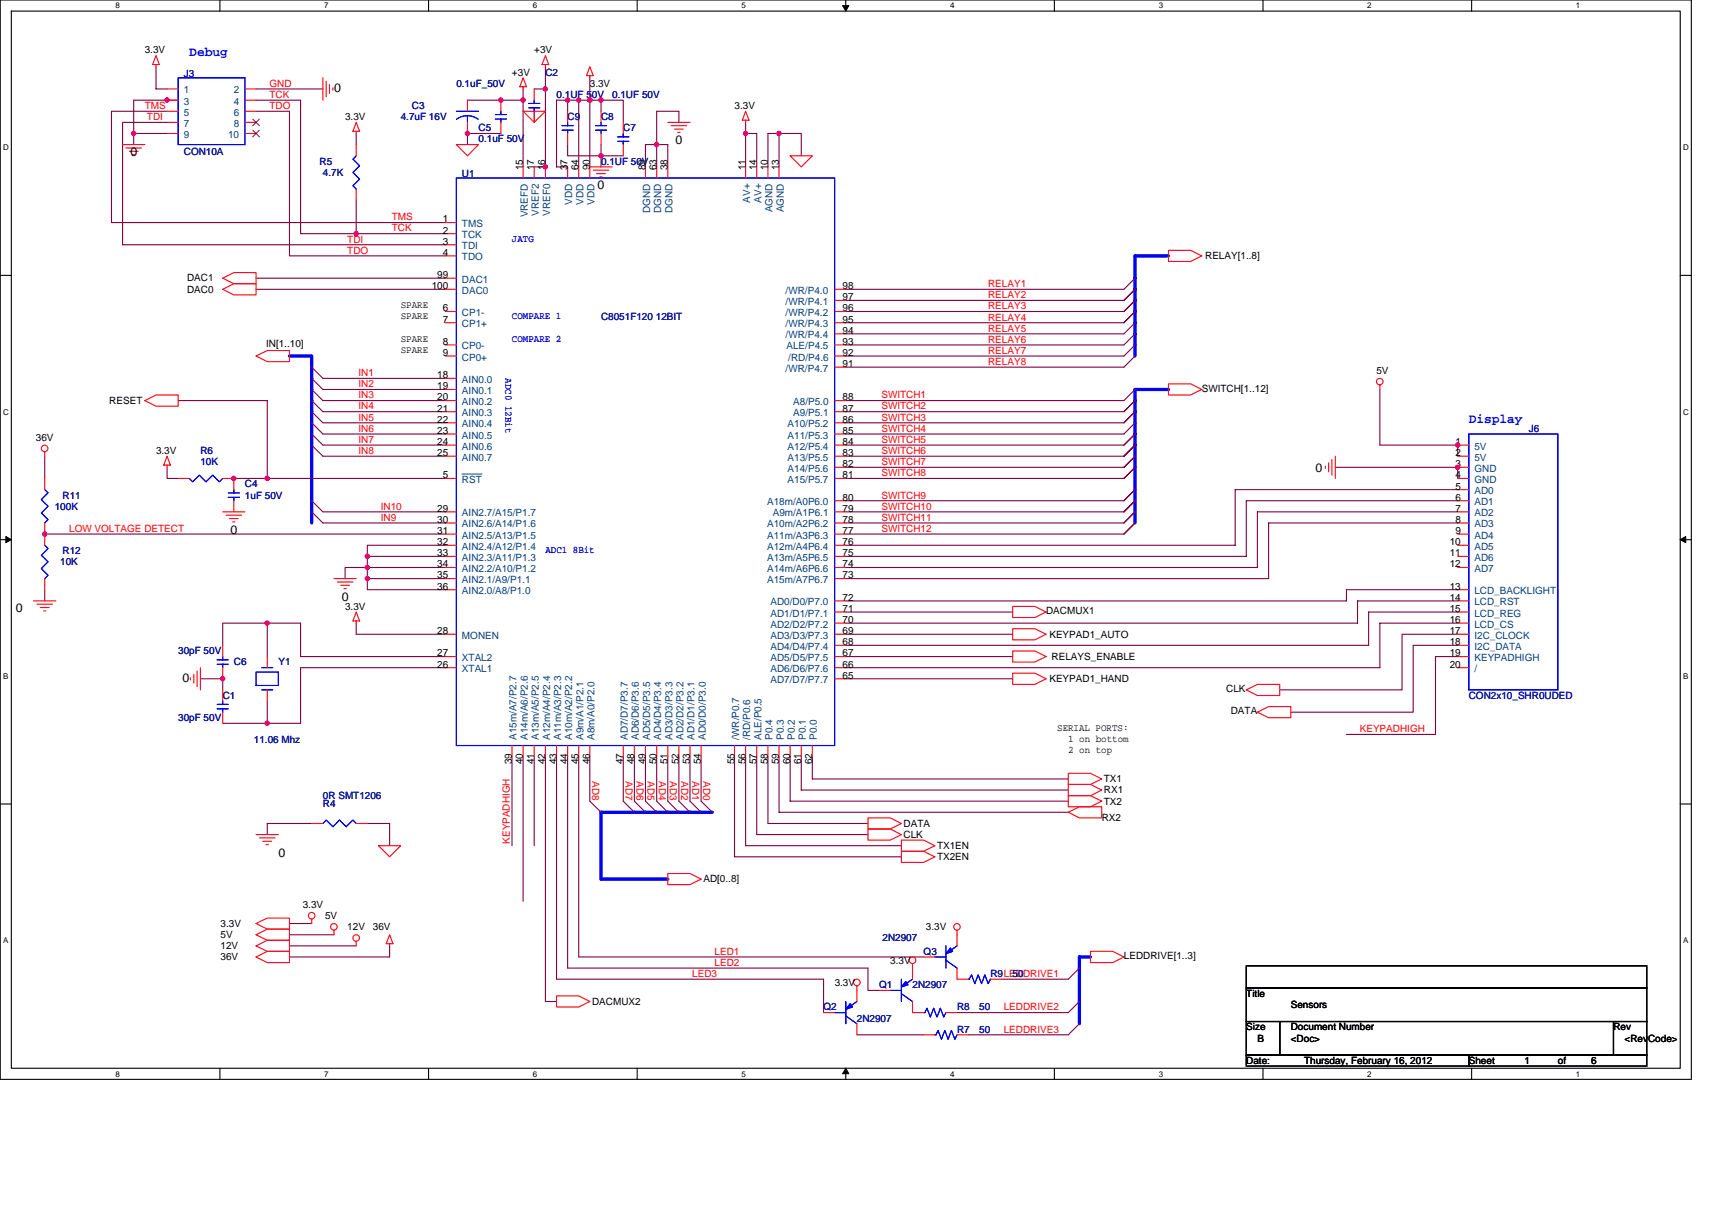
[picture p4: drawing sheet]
<svg xmlns="http://www.w3.org/2000/svg" width="297mm" height="210mm" viewBox="0 0 297 210" stroke-linecap="round" stroke-linejoin="round" font-family="sans-serif">
<path d="M0 0h293.5v187.2h-293.5zM2 1.9h289.5v183.4h-289.5z" fill="none" stroke="#000" stroke-width=".19"/>
<g fill="#fff">
<path d="M20.1 .2h.7v1.6h-.7z"/>
<path d="M20.1 185.5h.7v1.6h-.7z"/>
</g>
<path d="M38.2 0v1.9M38.2 185.3v1.9" fill="none" stroke="#000" stroke-width=".19"/>
<g fill="#fff">
<path d="M56.3 .2h.7v1.6h-.7z"/>
<path d="M56.3 185.5h.7v1.6h-.7z"/>
</g>
<path d="M74.4 0v1.9M74.4 185.3v1.9" fill="none" stroke="#000" stroke-width=".19"/>
<g fill="#fff">
<path d="M92.5 .2h.7v1.6h-.7z"/>
<path d="M92.5 185.5h.7v1.6h-.7z"/>
</g>
<path d="M110.6 0v1.9M110.6 185.3v1.9" fill="none" stroke="#000" stroke-width=".19"/>
<g fill="#fff">
<path d="M128.6 .2h.8v1.6h-.8z"/>
<path d="M128.6 185.5h.8v1.6h-.8z"/>
</g>
<path d="M146.7 0v1.9M146.7 185.3v1.9" fill="none" stroke="#000" stroke-width=".19"/>
<path d="M146.2 1h1.1l-.6 .9zM146.7 185.3l.6 1h-1.1z" fill="#000" stroke="#000" stroke-width=".17"/>
<g fill="#fff">
<path d="M164.8 .2h.8v1.6h-.8z"/>
<path d="M164.8 185.5h.8v1.6h-.8z"/>
</g>
<path d="M182.9 0v1.9M182.9 185.3v1.9" fill="none" stroke="#000" stroke-width=".19"/>
<g fill="#fff">
<path d="M201 .2h.8v1.6h-.8z"/>
<path d="M201 185.5h.8v1.6h-.8z"/>
</g>
<path d="M219.1 0v1.9M219.1 185.3v1.9" fill="none" stroke="#000" stroke-width=".19"/>
<g fill="#fff">
<path d="M237.2 .2h.8v1.6h-.8z"/>
<path d="M237.2 185.5h.8v1.6h-.8z"/>
</g>
<path d="M255.3 0v1.9M255.3 185.3v1.9" fill="none" stroke="#000" stroke-width=".19"/>
<g fill="#fff">
<path d="M273.4 .2h.8v1.6h-.8z"/>
<path d="M273.4 185.5h.8v1.6h-.8z"/>
<path d="M.5 24.8h1v1.6h-1z"/>
<path d="M292 24.8h1v1.6h-1z"/>
<path d="M.5 70.7h1v1.5h-1z"/>
<path d="M292 70.7h1v1.5h-1z"/>
</g>
<path d="M0 47.8h2M291.5 47.8h2" fill="none" stroke="#000" stroke-width=".19"/>
<g fill="#fff">
<path d="M.5 116.5h.9v1.6h-.9z"/>
<path d="M292 116.5h.9v1.6h-.9z"/>
</g>
<path d="M0 93.6h2M291.5 93.6h2" fill="none" stroke="#000" stroke-width=".19"/>
<path d="M1 93.1l1 .5-1 .5zM291.5 93.6l1-.5v1z" fill="#000" stroke="#000" stroke-width=".17"/>
<g fill="#fff">
<path d="M.5 162.4h.9v1.5h-.9z"/>
<path d="M292 162.4h.9v1.5h-.9z"/>
</g>
<path d="M0 139.5h2M291.5 139.5h2M216.2 177.2h5.8v5.8h-5.8zM216.2 167.6h69.5v3.8h-69.5zM216.2 171.4h69.5v5.8h-69.5zM222 177.2h57.9v5.8h-57.9zM279.9 177.2h5.8v5.8h-5.8zM216.2 183h38.6v1.9h-38.6zM254.8 183h30.9v1.9h-30.9z" fill="none" stroke="#000" stroke-width=".19"/>
<g fill="none" stroke="#800040" stroke-width=".19">
<path d="M27.1 11.6v3.8h1.9M29 19.3h-9.7v19.3h58M30.9 17.4h-7.7v7.7M44.4 19.3h5.8v25.1h27.1M44.4 17.4h7.8v23.1h9.6M44.4 15.4h11.6M81.1 17.4h9.7M90.8 15.4v13.6M92.7 15.4h1.9M92.7 19.3v1.9M94.6 11.6v17.4h-1.9M98.5 17.4h1.9v11.6"/>
<path d="M98.5 17.4h-1.9v11.6h1.9M98.5 17.4v1.9M100.4 17.4h3.9M102.3 13.5v15.5M104.3 17.4h3.8v3.8M104.3 17.4v1.9M23.2 23.2h5.8M29 21.2h-7.7v21.3h56M61.8 34.7v5.8h15.5M61.8 23.2v1.9M86.9 23.2h-5.8v1.9M98.5 25.1v1.9h9.6"/>
<path d="M104.3 25.1v3.9M112 29v-3.9h3.9v3.9M117.8 21.2v-1.9h-3.9v9.7M129.4 23.2h1.9v5.8M129.4 21.2v7.8M135.2 23.2v5.8M139 27v-3.8h-5.8v5.8M44.4 48.3h32.9M44.4 50.2h32.9M196.9 48.3l-1.9 1.9h-48.3M196.9 54l-1.9 2h-48.3M196.9 50.2l-1.9 1.9h-48.3"/>
<path d="M196.9 52.1l-1.9 1.9h-48.3M196.9 57.9l-1.9 1.9h-48.3M196.9 59.8l-1.9 2h-48.3M196.9 56l-1.9 1.9h-48.3M7.8 79.1v3.9M30.9 69.5h15.5v13.5h30.9M54.1 65.6l1.9 2h21.3M54.1 67.6l1.9 1.9h21.3M54.1 63.7l1.9 1.9h21.3M54.1 75.3l1.9 1.9h21.3M54.1 77.2l1.9 1.9h21.3M54.1 71.4l1.9 1.9h21.3"/>
<path d="M54.1 69.5l1.9 1.9h21.3M54.1 73.3l1.9 2h21.3M196.9 67.6l-1.9 1.9h-48.3M196.9 75.3l-1.9 1.9h-48.3M196.9 77.2l-1.9 1.9h-48.3M196.9 71.4l-1.9 1.9h-48.3M196.9 69.5l-1.9 1.9h-48.3M196.9 73.3l-1.9 2h-48.3M196.9 61.8l-1.9 1.9h-48.3M196.9 79.1l-1.9 2h-48.3M239.4 67.6v9.6h13.5v1.9M7.8 92.6h69.5"/>
<path d="M29 81.1v1.9h1.9M40.6 83h5.8M54.1 86.9l1.9 1.9h21.3M54.1 88.8l1.9 1.9h21.3M63.7 96.5v1.9h13.6M63.7 96.5h13.6M77.3 94.6h-13.6v1.9M196.9 81.1l-1.9 1.9h-48.3M196.9 86.9l-1.9 1.9h-48.3M196.9 88.8l-1.9 1.9h-48.3M196.9 90.7l-1.9 1.9h-48.3M196.9 84.9l-1.9 2h-48.3"/>
<path d="M231.7 81.1h21.2v1.9M252.9 88.8h-34.7v9.6h-71.5M252.9 90.7h-32.8v9.7h-73.4M252.9 86.9h-36.7v9.6h-69.5M252.9 84.9h-38.6v9.7h-67.6M7.8 102.3v1.9M34.8 117.8h3.8v1.9M38.6 112v-3.9h13.6v5.8h25.1M46.4 108.1v5.8M59.9 100.4v-2h3.8v2M61.8 108.1v1.9h15.5M63.7 100.4v1.9h13.6"/>
<path d="M63.7 100.4h13.6M77.3 115.8h-25.1v9.7h-13.6M146.7 110h29M146.7 113.9h29M146.7 117.8h29M146.7 106.2h29M252.9 110h-9.6v9.7h-21.3M252.9 112h-7.7v11.5h-21.2M252.9 113.9h-3.8v13.5h-15.5M252.9 108.1h-13.5v7.7h-92.7M252.9 104.2h-17.4v3.9h-88.8M252.9 106.2h-15.4v5.8h-90.8"/>
<path d="M252.9 102.3h-19.3v1.9h-86.9M46.4 121.6v3.9M88.8 131.3v15.4M90.8 131.3v25.1M92.7 131.3v15.4M94.6 131.3v42.4h2M96.6 131.3v38.6h46.3v5.8M98.5 131.3v36.6h52.1v3.9h1.9M100.4 131.3v34.7h59.8M102.3 131.3v7.7l2 1.9M108.1 131.3v7.7l2 1.9M110.1 131.3v7.7l1.9 1.9"/>
<path d="M112 131.3v7.7l1.9 1.9M113.9 131.3v7.7l2 1.9M115.9 131.3v7.7l1.9 1.9M117.8 131.3v7.7l1.9 1.9M119.7 131.3v7.7l1.9 1.9M121.6 131.3v7.7l2 1.9M127.4 131.3v17.3h29M129.4 131.3v15.4h27M131.3 131.3v13.5h19.3M133.2 131.3v11.6h17.4M135.2 131.3v9.6h50.2M137.1 131.3v7.7h48.3"/>
<path d="M139 131.3v5.8h46.4M140.9 131.3v3.8h44.5M54.1 142.9h-7.7v1.9M63.7 142.9h3.9v3.8M50.2 160.2h3.9M50.2 164.1h11.6M50.2 162.2h7.8M67.6 164.1v1.9h-17.4M148.7 179.5h11.5M187.3 167.9l-1.9 2h-11.6M187.3 177.6l-1.9 1.9h-17.4M187.3 173.7l-1.9 2h-19.4"/>
</g>
<g fill="#f0f" stroke="#f0f" stroke-width=".19">
<circle cx="135.2" cy="23.1" r=".38"/>
<circle cx="129.4" cy="23.1" r=".38"/>
<circle cx="94.6" cy="15.4" r=".38"/>
<circle cx="94.6" cy="28.9" r=".38"/>
<circle cx="90.7" cy="17.4" r=".38"/>
<circle cx="86.9" cy="17.4" r=".38"/>
<circle cx="46.4" cy="125.5" r=".38"/>
<circle cx="81.1" cy="23.1" r=".38"/>
<circle cx="61.8" cy="40.5" r=".38"/>
<circle cx="40.6" cy="83" r=".38"/>
<circle cx="46.4" cy="83" r=".38"/>
<circle cx="46.4" cy="108.1" r=".38"/>
<circle cx="7.7" cy="92.6" r=".38"/>
<circle cx="29" cy="17.4" r=".38"/>
<circle cx="23.2" cy="23.1" r=".38"/>
<circle cx="38.6" cy="117.7" r=".38"/>
<circle cx="113.9" cy="25.1" r=".38"/>
<circle cx="252.9" cy="77.2" r=".38"/>
<circle cx="252.9" cy="81.1" r=".38"/>
<circle cx="63.7" cy="96.5" r=".38"/>
<circle cx="63.7" cy="98.4" r=".38"/>
<circle cx="63.7" cy="100.4" r=".38"/>
<circle cx="104.3" cy="17.4" r=".38"/>
<circle cx="102.3" cy="17.4" r=".38"/>
<circle cx="100.4" cy="17.4" r=".38"/>
<circle cx="98.5" cy="17.4" r=".38"/>
<circle cx="104.3" cy="27" r=".38"/>
</g>
<path d="M202.7 44.4h-5.8v17.4M50.2 61.8h3.9v28.9M202.7 67.6h-5.8v23.1M123.6 140.9h-19.3v11.6h11.6M189.2 166h-1.9v11.6" fill="none" stroke="#00f" stroke-width=".57"/>
<g fill="none" stroke="#f00" stroke-width=".19">
<path d="M27.1 9.7l.5 1.5h-1.1zM27.1 11.2v.4M29 15.4h1.9M29 17.4h1.9M29 19.3h1.9M42.5 15.4h1.9M42.5 17.4h1.9M42.5 19.3h1.9M56 13.5v3.9M56.6 14.1v2.7M57.2 14.7v1.5M57.8 15.2v.4"/>
<path d="M81.1 17.4v1.9M86.9 17.4v1.9M90.8 19.3h3.8l-1.9 1.9zM90.8 13.5l.6 1.5h-1.2zM90.8 15v.4M92.7 15.4v2M92.7 19.3v1.9M94.6 9.7l.6 1.5h-1.2zM94.6 11.2v.4M98.5 19.3v1.9M102.3 11.6l.6 1.5h-1.1zM102.3 13.1v.4"/>
<path d="M104.3 19.3v1.9M129.4 19.3l.6 1.5h-1.2zM21.3 25.1h3.8M21.8 25.7h2.8M22.4 26.2h1.6M23 26.8h.4M29 21.2h1.9M29 23.2h1.9M42.5 21.2h1.9M42.5 23.2h1.9M61.8 21.2l.6 1.6h-1.2zM61.8 22.8v.4"/>
<path d="M61.8 25.1v1.9M61.8 32.8v1.9M77.3 38.6h1.9M79.2 25.1h3.8l-1.9 1.9zM81.1 21.2v2M86.9 21.2v2M90.8 29v1.9M92.7 29v1.9M94.6 29v1.9M98.5 23.2v1.9M98.5 29v1.9M100.4 29v1.9"/>
<path d="M102.9 29.5h2.7M103.5 30.1h1.5M104.1 30.7h.4M104.3 23.2v1.9M106.2 29h-3.9v1.9M108.1 21.2v2M108.1 25.1v1.9M112 29v1.9M113.9 29v1.9M115.9 21.2h3.8M115.9 29v1.9M116.4 21.8h2.7"/>
<path d="M117 22.4h1.6M117.6 23h.4M129.4 20.8v.4M129.4 29v1.9M131.3 29v1.9M133.2 29v1.9M135.2 29v1.9M137.1 27h3.8l-1.9 2zM38.6 48.3l2-1h3.8v1.9h-3.8zM38.6 50.2l2-1h3.8v2h-3.8zM77.3 54h1.9M77.3 56h1.9"/>
<path d="M77.3 59.8h1.9M77.3 40.5h1.9M77.3 42.5h1.9M77.3 44.4h1.9M77.3 48.3h1.9M77.3 50.2h1.9M144.8 54h1.9M144.8 56h1.9M144.8 59.8h1.9M144.8 50.2h1.9M144.8 57.9h1.9M144.8 52.1h1.9"/>
<path d="M202.7 43.4h3.9l1.9 1-1.9 1h-3.9zM7.8 78.4v.7M25.1 69.5l2-1h3.8v2h-3.8zM29 79.1l.6 1.6h-1.2zM44.4 61.8l2-1h3.8v1.9h-3.8zM77.3 77.2h1.9M77.3 79.1h1.9M77.3 61.8h1.9M77.3 65.6h1.9M77.3 67.6h1.9M77.3 69.5h1.9M77.3 71.4h1.9"/>
<path d="M77.3 73.3h1.9M77.3 75.3h1.9M144.8 77.2h1.9M144.8 79.1h1.9M144.8 61.8h1.9M144.8 69.5h1.9M144.8 71.4h1.9M144.8 73.3h1.9M144.8 75.3h1.9M144.8 63.7h1.9M202.7 66.6h3.9l1.9 1-1.9 .9h-3.9zM231.1 79.7v2.7"/>
<path d="M231.7 79.1v3.9M239.4 66.8v.8M252.9 77.2h1.9M252.9 79.1h1.9M7.8 83v1.9M7.8 90.7v3.9M29 80.7v.4M30.9 83h1.9M38.6 88.8h3.9M38.6 83h2v1.9M39.2 89.4h2.7M39.8 90h1.5"/>
<path d="M40.4 90.5h.4M40.6 86.9v1.9M77.3 88.8h1.9M77.3 83h1.9M77.3 90.7h1.9M77.3 92.6h1.9M77.3 94.6h1.9M77.3 96.5h1.9M77.3 98.4h1.9M144.8 88.8h1.9M144.8 81.1h1.9M144.8 83h1.9"/>
<path d="M144.8 86.9h1.9M144.8 90.7h1.9M144.8 92.6h1.9M144.8 94.6h1.9M144.8 96.5h1.9M144.8 98.4h1.9M230 80.9v.4M230.5 80.3v1.6M252.9 88.8h1.9M252.9 81.1h1.9M252.9 83h1.9M252.9 84.9h1.9"/>
<path d="M252.9 86.9h1.9M252.9 90.7h1.9M252.9 92.6h1.9M252.9 94.6h1.9M252.9 96.5h1.9M252.9 98.4h1.9M5.8 104.2h3.9M6.4 104.8h2.7M7 105.4h1.5M7.6 106h.4M7.8 100.4v1.9M33 117.6v.3"/>
<path d="M33.6 117v1.5M34.2 116.4v2.7M34.8 115.8v3.9M38.6 112v1.9M38.6 115.8v2M38.6 119.7v1.9M46.4 113.9v1.9M46.4 119.7v1.9M58 100.4h3.8M58.5 101h2.7M59.1 101.5h1.5M59.7 102.1h.4"/>
<path d="M61.8 106.2l.6 1.5h-1.2zM61.8 107.7v.4M77.3 100.4h1.9M77.3 102.3h1.9M77.3 110h1.9M77.3 113.9h1.9M77.3 115.8h1.9M144.8 104.2h1.9M144.8 100.4h1.9M144.8 106.2h1.9M144.8 108.1h1.9M144.8 110h1.9"/>
<path d="M144.8 112h1.9M144.8 113.9h1.9M144.8 115.8h1.9M144.8 117.8h1.9M175.7 105.2h3.9l1.9 1-1.9 .9h-3.9zM175.7 109.1h3.9l1.9 .9-1.9 1h-3.9zM175.7 116.8h3.9l1.9 1-1.9 .9h-3.9zM175.7 112.9h3.9l1.9 1-1.9 1h-3.9zM216.2 119.7l2-1h3.8v1.9h-3.8zM252.9 104.2h1.9M252.9 102.3h1.9M252.9 106.2h1.9"/>
<path d="M252.9 108.1h1.9M252.9 110h1.9M252.9 112h1.9M252.9 113.9h1.9M252.9 115.8h1.9M38.6 123.5v2M88.8 129.3v2M90.8 129.3v2M92.7 129.3v2M94.6 129.3v2M96.6 129.3v2M98.5 129.3v2"/>
<path d="M100.4 129.3v2M102.3 129.3v2M108.1 129.3v2M110.1 129.3v2M112 129.3v2M113.9 129.3v2M115.9 129.3v2M117.8 129.3v2M119.7 129.3v2M121.6 129.3v2M127.4 129.3v2M129.4 129.3v2"/>
<path d="M131.3 129.3v2M133.2 129.3v2M135.2 129.3v2M137.1 129.3v2M139 129.3v2M140.9 129.3v2M185.4 138h3.8l2 1-2 1h-3.8zM185.4 134.2h3.8l2 .9-2 1h-3.8zM185.4 136.1h3.8l2 1-2 .9h-3.8zM218.2 123.5l1.9-.9h3.9v1.9h-3.9zM44.4 144.8h3.9M45 145.4h2.7"/>
<path d="M45.6 145.9h1.5M46.2 146.5h.4M54.1 159.4v.8M54.1 142.9h1.9M61.8 142.9h1.9M65.7 146.7h3.8l-1.9 1.9zM115.9 151.5h3.8l1.9 1-1.9 1h-3.8zM150.6 141.9h3.9l1.9 1-1.9 .9h-3.9zM150.6 143.8h3.9l1.9 1-1.9 .9h-3.9zM156.4 147.7h3.8l2 .9-2 1h-3.8zM156.4 145.7h3.8l2 1-2 1h-3.8zM185.4 140.9l1.9-.9h3.9v1.9h-3.9z"/>
<path d="M44.4 166l2-1h3.8v2h-3.8zM44.4 160.2l2-.9h3.8v1.9h-3.8zM44.4 164.1l2-1h3.8v1.9h-3.8zM44.4 162.2l2-1h3.8v1.9h-3.8zM58 161.4v.8M61.8 163.3v.8M67.6 162.2l.6 1.5h-1.2zM67.6 163.7v.4M96.6 172.8h3.8l1.9 .9-1.9 1h-3.8zM142.9 175.7h1.9M148.7 171v2.7M148.7 177.6v1.9"/>
<path d="M152.5 171.8h2M158.3 167.2v2.7M158.3 173.7v2h1.9M160.2 166h2M160.2 179.5h2M164.1 175.7h1.9M166 161.4v2.7M166 167.9v2h2M166 179.5h2M171.8 169.9h2M189.2 165h3.9l1.9 1-1.9 1h-3.9z"/>
<circle cx="7.7" cy="77.8" r=".57"/>
<circle cx="239.4" cy="66.2" r=".57"/>
<circle cx="54.1" cy="158.9" r=".57"/>
<circle cx="57.9" cy="160.8" r=".57"/>
<circle cx="61.8" cy="162.7" r=".57"/>
<circle cx="148.7" cy="170.4" r=".57"/>
<circle cx="158.3" cy="166.6" r=".57"/>
<circle cx="166" cy="160.8" r=".57"/>
</g>
<g fill="none" stroke="#00f" stroke-width=".19">
<path d="M30.9 13.5h11.6v11.6h-11.6zM79.2 19.3h3.8M85.9 19.9h2M86.9 19.3v.6M91.7 17.9h2M91.7 18.7h2M92.7 17.4v.5M92.7 18.7v.6M61.8 27l-.6 .6 1.2 1.2-1.2 1.1 1.2 1.2-1.2 1.1 .6 .6M79.2 30.9h65.6v98.4h-65.6zM79.2 20.7a3.1 3.1 0 0 1 3.8 0M81.1 20.1v1.1"/>
<path d="M85.9 20.7h2M86.9 20.7v.5M97.5 21.8h2M97.5 22.6h2M98.5 21.2v.6M98.5 22.6v.6M103.3 21.8h1.9M103.3 22.6h1.9M104.3 21.2v.6M104.3 22.6v.6M107.2 23.7h1.9M107.2 24.5h1.9"/>
<path d="M108.1 23.2v.5M108.1 24.5v.6M254.8 75.3h15.5v44.4h-15.5zM7.8 94.6l.5 .6-1.1 1.1 1.1 1.2-1.1 1.1 1.1 1.2-.5 .6M7.8 84.9l.5 .6-1.1 1.2 1.1 1.1-1.1 1.2 1.1 1.1-.5 .6M32.8 83l.6 .6 1.2-1.2 1.1 1.2 1.2-1.2 1.2 1.2 .5-.6M39.6 85.5h1.9M39.6 86.3h1.9M40.6 84.9v.6M40.6 86.3v.6M37.7 114.5h1.9M37.7 115.2h1.9"/>
<path d="M38.6 113.9v.6M38.6 115.2v.6M44.4 116.6h3.9v2.3h-3.9zM45.4 119.7h1.9M45.4 115.8h1.9M37.7 122.2h1.9M37.7 123h1.9M38.6 121.6v.6M38.6 123v.5M56 142.9l.6-.6 1.2 1.1 1.1-1.1 1.2 1.1 1.1-1.1 .6 .6M144.8 175.7h1.9M146.7 176.2l2 1.4"/>
<path d="M146.7 173.7v3.9M148.7 173.7l-2 1.4M154.5 171.8h1.9M156.4 172.4l1.9 1.3M156.4 169.9v3.8M158.3 169.9l-1.9 1.3M160.2 175.7h.3l.3-.8 .6 1.5 .6-1.5 .6 1.5 .5-1.5 .6 1.5 .4-.7M162.2 179.5h.2l.4-.7 .5 1.5 .6-1.5 .6 1.5 .6-1.5 .6 1.5 .3-.8M162.2 166h1.9M164.1 166.6l1.9 1.3M164.1 164.1v3.8M166 164.1l-1.9 1.3"/>
<path d="M168 169.9h.2l.4-.8 .5 1.5 .6-1.5 .6 1.5 .6-1.5 .5 1.5 .4-.7"/>
</g>
<path d="M80.2 82.2h3.4" fill="none" stroke="#004080" stroke-width=".17"/>
<g fill="#00f" stroke="#00f" stroke-width=".19">
<path d="M164.9 164.5l.4 .5-1.2 .4z" fill-rule="evenodd"/>
<path d="M164.9 164.5l.4 .5-1.2 .4z" fill-rule="evenodd"/>
<path d="M147.5 174.1l.4 .6-1.2 .4z" fill-rule="evenodd"/>
<path d="M147.5 174.1l.4 .6-1.2 .4z" fill-rule="evenodd"/>
<path d="M157.2 170.3l.4 .5-1.2 .4z" fill-rule="evenodd"/>
<path d="M157.2 170.3l.4 .5-1.2 .4z" fill-rule="evenodd"/>
</g>
<path d="M43.9 20.7l1.1 1.1M43.9 22.6l1.1 1.1M45 20.7l-1.2 1.1M45 22.6l-1.2 1.1" fill="none" stroke="#804000" stroke-width=".17"/>
<g font-size="2.3" fill="#00f">
<text x="32.8" y="9.7">Debug</text>
<text x="254.8" y="73.3">Display</text>
</g>
<g font-size="2.1">
<text x="58" y="16">0</text>
<text x="22.6" y="27">0</text>
<text x="117.2" y="25.1">0</text>
<text x="103.7" y="32.8">0</text>
<text x="228.2" y="81.8">0</text>
<text x="40" y="92.6">0</text>
<text x="2.7" y="106.2">0</text>
<text x="59.3" y="104.2">0</text>
<text x="31.7" y="118.3">0</text>
<text x="48.3" y="148.6">0</text>
</g>
<g font-size="1.7">
<text x="25.1" y="9.3">3.3V</text>
<text x="92.7" y="9.3">+3V</text>
<text x="88.8" y="13.1">+3V</text>
<text x="102.3" y="15">3.3V</text>
<text x="59.9" y="20.8">3.3V</text>
<text x="127.4" y="18.9">3.3V</text>
<text x="90.7" y="29.5" transform="rotate(-90 90.7 29.5)">15</text>
<text x="92.7" y="29.5" transform="rotate(-90 92.7 29.5)">17</text>
<text x="94.6" y="29.5" transform="rotate(-90 94.6 29.5)">16</text>
<text x="98.5" y="29.5" transform="rotate(-90 98.5 29.5)">37</text>
<text x="100.4" y="29.5" transform="rotate(-90 100.4 29.5)">64</text>
<text x="102.3" y="29.5" transform="rotate(-90 102.3 29.5)">90</text>
<text x="112" y="29.5" transform="rotate(-90 112 29.5)">89</text>
<text x="113.9" y="29.5" transform="rotate(-90 113.9 29.5)">63</text>
<text x="115.8" y="29.5" transform="rotate(-90 115.8 29.5)">38</text>
<text x="129.3" y="29.5" transform="rotate(-90 129.3 29.5)">11</text>
<text x="131.3" y="29.5" transform="rotate(-90 131.3 29.5)">14</text>
<text x="133.2" y="29.5" transform="rotate(-90 133.2 29.5)">10</text>
<text x="135.1" y="29.5" transform="rotate(-90 135.1 29.5)">13</text>
<text x="76.9" y="38.6">1</text>
<text x="76.9" y="40.5">2</text>
<text x="76.9" y="42.4">3</text>
<text x="76.9" y="44.4">4</text>
<text x="209.1" y="45">RELAY[1..8]</text>
<text x="32.5" y="48.8">DAC1</text>
<text x="32.5" y="50.8">DAC0</text>
<text x="69.5" y="53.5">SPARE</text>
<text x="74.9" y="50.2">100</text>
<text x="75.9" y="48.2">99</text>
<text x="146.2" y="52.1">97</text>
<text x="146.2" y="50.2">98</text>
<text x="69.5" y="55.4">SPARE</text>
<text x="69.5" y="59.3">SPARE</text>
<text x="76.9" y="54">6</text>
<text x="76.9" y="56">7</text>
<text x="76.9" y="59.8">8</text>
<text x="146.2" y="57.9">94</text>
<text x="146.2" y="56">95</text>
<text x="146.2" y="54">96</text>
<text x="146.2" y="59.8">93</text>
<text x="46.2" y="60.2">IN[1..10]</text>
<text x="69.5" y="61.2">SPARE</text>
<text x="75.9" y="65.6">18</text>
<text x="76.9" y="61.7">9</text>
<text x="146.2" y="63.7">91</text>
<text x="146.2" y="61.7">92</text>
<text x="238.8" y="64.9">5V</text>
<text x="19" y="70.1">RESET</text>
<text x="75.9" y="67.5">19</text>
<text x="75.9" y="69.5">20</text>
<text x="75.9" y="71.4">21</text>
<text x="146.2" y="71.4">87</text>
<text x="146.2" y="69.5">88</text>
<text x="208.5" y="67.9">SWITCH[1..12]</text>
<text x="6.2" y="76.4">36V</text>
<text x="75.9" y="73.3">22</text>
<text x="75.9" y="75.3">23</text>
<text x="75.9" y="77.2">24</text>
<text x="146.2" y="77.2">84</text>
<text x="146.2" y="75.3">85</text>
<text x="146.2" y="73.3">86</text>
<text x="252.5" y="77.2">1</text>
<text x="27.1" y="78.8">3.3V</text>
<text x="75.9" y="79.1">25</text>
<text x="76.9" y="83">5</text>
<text x="146.2" y="83">81</text>
<text x="146.2" y="81">82</text>
<text x="146.2" y="79.1">83</text>
<text x="252.5" y="79.1">2</text>
<text x="252.5" y="81">3</text>
<text x="252.5" y="83">4</text>
<text x="75.9" y="88.8">29</text>
<text x="146.2" y="86.8">80</text>
<text x="146.2" y="88.8">79</text>
<text x="252.5" y="84.9">5</text>
<text x="252.5" y="86.8">6</text>
<text x="252.5" y="88.8">7</text>
<text x="75.9" y="90.7">30</text>
<text x="75.9" y="92.6">31</text>
<text x="75.9" y="94.6">32</text>
<text x="146.2" y="94.6">76</text>
<text x="146.2" y="92.6">77</text>
<text x="146.2" y="90.7">78</text>
<text x="251.5" y="94.6">10</text>
<text x="252.5" y="90.7">8</text>
<text x="252.5" y="92.6">9</text>
<text x="75.9" y="96.5">33</text>
<text x="75.9" y="98.4">34</text>
<text x="75.9" y="100.4">35</text>
<text x="146.2" y="100.4">73</text>
<text x="146.2" y="98.4">74</text>
<text x="146.2" y="96.5">75</text>
<text x="251.5" y="96.5">11</text>
<text x="251.5" y="98.4">12</text>
<text x="59.9" y="105.8">3.3V</text>
<text x="75.9" y="102.3">36</text>
<text x="146.2" y="106.2">71</text>
<text x="146.2" y="104.2">72</text>
<text x="181.5" y="106.6">DACMUX1</text>
<text x="251.5" y="102.3">13</text>
<text x="251.5" y="104.2">14</text>
<text x="251.5" y="106.2">15</text>
<text x="75.9" y="113.9">27</text>
<text x="75.9" y="110">28</text>
<text x="146.2" y="113.9">67</text>
<text x="146.2" y="111.9">68</text>
<text x="146.2" y="110">69</text>
<text x="146.2" y="108.1">70</text>
<text x="182.1" y="110.6">KEYPAD1_AUTO</text>
<text x="251.5" y="108.1">16</text>
<text x="251.5" y="110">17</text>
<text x="251.5" y="111.9">18</text>
<text x="251.5" y="113.9">19</text>
<text x="75.9" y="115.8">26</text>
<text x="146.2" y="117.7">65</text>
<text x="146.2" y="115.8">66</text>
<text x="182.1" y="118.3">KEYPAD1_HAND</text>
<text x="182.5" y="114.5">RELAYS_ENABLE</text>
<text x="251.5" y="115.8">20</text>
<text x="212.8" y="120.1">CLK</text>
<text x="213.5" y="123.9">DATA</text>
<text x="183.4" y="126.9">SERIAL PORTS:</text>
<text x="185.4" y="130.7">2 on top</text>
<text x="185.4" y="128.8">1 on bottom</text>
<text x="88.8" y="132.6" transform="rotate(-90 88.8 132.6)">39</text>
<text x="90.7" y="132.6" transform="rotate(-90 90.7 132.6)">40</text>
<text x="92.7" y="132.6" transform="rotate(-90 92.7 132.6)">41</text>
<text x="94.6" y="132.6" transform="rotate(-90 94.6 132.6)">42</text>
<text x="96.5" y="132.6" transform="rotate(-90 96.5 132.6)">43</text>
<text x="98.5" y="132.6" transform="rotate(-90 98.5 132.6)">44</text>
<text x="100.4" y="132.6" transform="rotate(-90 100.4 132.6)">45</text>
<text x="102.3" y="132.6" transform="rotate(-90 102.3 132.6)">46</text>
<text x="108.1" y="132.6" transform="rotate(-90 108.1 132.6)">47</text>
<text x="110" y="132.6" transform="rotate(-90 110 132.6)">48</text>
<text x="112" y="132.6" transform="rotate(-90 112 132.6)">49</text>
<text x="113.9" y="132.6" transform="rotate(-90 113.9 132.6)">50</text>
<text x="115.8" y="132.6" transform="rotate(-90 115.8 132.6)">51</text>
<text x="117.8" y="132.6" transform="rotate(-90 117.8 132.6)">52</text>
<text x="119.7" y="132.6" transform="rotate(-90 119.7 132.6)">53</text>
<text x="121.6" y="132.6" transform="rotate(-90 121.6 132.6)">54</text>
<text x="127.4" y="132.6" transform="rotate(-90 127.4 132.6)">55</text>
<text x="129.3" y="132.6" transform="rotate(-90 129.3 132.6)">56</text>
<text x="131.3" y="132.6" transform="rotate(-90 131.3 132.6)">57</text>
<text x="133.2" y="132.6" transform="rotate(-90 133.2 132.6)">58</text>
<text x="135.1" y="132.6" transform="rotate(-90 135.1 132.6)">59</text>
<text x="137.1" y="132.6" transform="rotate(-90 137.1 132.6)">60</text>
<text x="139" y="132.6" transform="rotate(-90 139 132.6)">61</text>
<text x="140.9" y="132.6" transform="rotate(-90 140.9 132.6)">62</text>
<text x="191.5" y="135.7">TX1</text>
<text x="191.5" y="137.6">RX1</text>
<text x="156.8" y="143.4">DATA</text>
<text x="191.2" y="142.5">RX2</text>
<text x="191.5" y="139.6">TX2</text>
<text x="156.8" y="145.4">CLK</text>
<text x="162.6" y="149.2">TX2EN</text>
<text x="162.6" y="147.3">TX1EN</text>
<text x="122" y="153.1">AD[0..8]</text>
<text x="38.3" y="160.8">3.3V</text>
<text x="52.5" y="157.5">3.3V</text>
<text x="56.4" y="159.4">5V</text>
<text x="60.3" y="161.4">12V</text>
<text x="64.7" y="161.4">36V</text>
<text x="160.7" y="161.4">3.3V</text>
<text x="38.3" y="166.6">36V</text>
<text x="38.3" y="164.7">12V</text>
<text x="38.3" y="162.7">5V</text>
<text x="154.5" y="167.2">3.3V</text>
<text x="195" y="166.4">LEDDRIVE[1..3]</text>
<text x="144.8" y="171">3.3V</text>
<text x="216.2" y="173">Title</text>
<text x="102.7" y="174.3">DACMUX2</text>
<text x="216.2" y="178.8">Size</text>
<text x="224" y="178.8">Document Number</text>
<text x="224" y="174.9">Sensors</text>
<text x="279.9" y="178.8">Rev</text>
<text x="216.2" y="184.6">Date:</text>
<text x="218.2" y="180.7">B</text>
<text x="224" y="180.7">&lt;Doc&gt;</text>
<text x="226.3" y="184.6">Thursday, February 16, 2012</text>
<text x="254.8" y="184.6">Sheet</text>
<text x="264.5" y="184.6">1</text>
<text x="270.3" y="184.6">of</text>
<text x="276.1" y="184.6">6</text>
<text x="281.9" y="180.7">&lt;RevCode&gt;</text>
</g>
<g font-size="1.7" fill="#000080">
<text x="31.9" y="13.3">J3</text>
<text x="79.2" y="15">0.1uF_50V</text>
<text x="94.6" y="13.1">C2</text>
<text x="96.6" y="17">0.1UF 50V</text>
<text x="106.2" y="17">0.1UF 50V</text>
<text x="69.5" y="20.8">4.7uF 16V</text>
<text x="71.5" y="18.9">C3</text>
<text x="83" y="22.8">C5</text>
<text x="98.5" y="20.8">C9</text>
<text x="104.3" y="20.8">C8</text>
<text x="108.1" y="22.8">C7</text>
<text x="31.9" y="26.8">CON10A</text>
<text x="55.4" y="28.6">R5</text>
<text x="83" y="24.7">0.1uF 50V</text>
<text x="104.3" y="28.6">0.1UF 50V</text>
<text x="56" y="30.5">4.7K</text>
<text x="80.2" y="30.7">U1</text>
<text x="104.3" y="55.6">C8051F120 12BIT</text>
<text x="265.3" y="74.9">J6</text>
<text x="34.8" y="78.8">R6</text>
<text x="34.8" y="80.7">10K</text>
<text x="9.5" y="88.4">100K</text>
<text x="10.9" y="86.5">R11</text>
<text x="42.5" y="84.5">C4</text>
<text x="42.5" y="86.5">1uF 50V</text>
<text x="10.5" y="98.1">10K</text>
<text x="10.9" y="96.1">R12</text>
<text x="30.9" y="113.5">30pF 50V</text>
<text x="40.6" y="115.4">C6</text>
<text x="48.3" y="115.4">Y1</text>
<text x="30.9" y="125.1">30pF 50V</text>
<text x="38.6" y="121.2">C1</text>
<text x="254.8" y="121.2">CON2x10_SHR0UDED</text>
<text x="44" y="128.9">11.06 Mhz</text>
<text x="56" y="140">R4</text>
<text x="56" y="138.6">0R SMT1206</text>
<text x="153.1" y="163.3">2N2907</text>
<text x="160.2" y="165.6">Q3</text>
<text x="152.5" y="171.4">Q1</text>
<text x="158.3" y="171.4">2N2907</text>
<text x="171.8" y="169.5">R9LEDDRIVE1</text>
<text x="175.7" y="169.5">50</text>
<text x="142.9" y="175.3">Q2</text>
<text x="148.7" y="177.2">2N2907</text>
<text x="166" y="175.3">R8</text>
<text x="166" y="179.1">R7</text>
<text x="169.9" y="175.3">50</text>
<text x="169.9" y="179.1">50</text>
</g>
<g font-size="1.7" fill="#004080">
<text x="31.9" y="16.2">1</text>
<text x="40.6" y="16.2">2</text>
<text x="31.9" y="18.2">3</text>
<text x="31.9" y="20.1">5</text>
<text x="31.9" y="22">7</text>
<text x="31.9" y="23.9">9</text>
<text x="39.6" y="23.9">10</text>
<text x="40.6" y="18.2">4</text>
<text x="40.6" y="20.1">6</text>
<text x="40.6" y="22">8</text>
<text x="99.3" y="35.5" transform="rotate(-90 99.3 35.5)">VDD</text>
<text x="101.2" y="35.5" transform="rotate(-90 101.2 35.5)">VDD</text>
<text x="103.1" y="35.5" transform="rotate(-90 103.1 35.5)">VDD</text>
<text x="130.2" y="35.2" transform="rotate(-90 130.2 35.2)">AV+</text>
<text x="132.1" y="35.2" transform="rotate(-90 132.1 35.2)">AV+</text>
<text x="80.2" y="39.4">TMS</text>
<text x="80.2" y="41.3">TCK</text>
<text x="91.6" y="37.7" transform="rotate(-90 91.6 37.7)">VREFD</text>
<text x="93.5" y="37.4" transform="rotate(-90 93.5 37.4)">VREF2</text>
<text x="95.4" y="37.4" transform="rotate(-90 95.4 37.4)">VREF0</text>
<text x="112.8" y="36.9" transform="rotate(-90 112.8 36.9)">DGND</text>
<text x="114.7" y="36.9" transform="rotate(-90 114.7 36.9)">DGND</text>
<text x="116.7" y="36.9" transform="rotate(-90 116.7 36.9)">DGND</text>
<text x="134" y="36.8" transform="rotate(-90 134 36.8)">AGND</text>
<text x="136" y="36.8" transform="rotate(-90 136 36.8)">AGND</text>
<text x="80.2" y="43.2">TDI</text>
<text x="80.2" y="45.2">TDO</text>
<text x="80.2" y="49">DAC1</text>
<text x="80.2" y="51">DAC0</text>
<text x="136.3" y="52.9">/WR/P4.1</text>
<text x="136.3" y="51">/WR/P4.0</text>
<text x="80.2" y="54.8">CP1-</text>
<text x="80.2" y="56.8">CP1+</text>
<text x="136.3" y="58.7">/WR/P4.4</text>
<text x="136.3" y="56.8">/WR/P4.3</text>
<text x="136.3" y="54.8">/WR/P4.2</text>
<text x="80.2" y="60.6">CP0-</text>
<text x="80.2" y="62.5">CP0+</text>
<text x="136.3" y="64.5">/WR/P4.7</text>
<text x="136.5" y="60.6">ALE/P4.5</text>
<text x="136.8" y="62.5">/RD/P4.6</text>
<text x="80.2" y="66.4">AIN0.0</text>
<text x="80.2" y="68.3">AIN0.1</text>
<text x="80.2" y="70.3">AIN0.2</text>
<text x="137.6" y="70.3">A8/P5.0</text>
<text x="80.2" y="72.2">AIN0.3</text>
<text x="80.2" y="74.1">AIN0.4</text>
<text x="80.2" y="76.1">AIN0.5</text>
<text x="80.2" y="78">AIN0.6</text>
<text x="136.6" y="78">A12/P5.4</text>
<text x="136.6" y="76.1">A11/P5.3</text>
<text x="136.6" y="74.1">A10/P5.2</text>
<text x="137.6" y="72.2">A9/P5.1</text>
<text x="255.8" y="78">5V</text>
<text x="80.2" y="79.9">AIN0.7</text>
<text x="80.2" y="83.8">RST</text>
<text x="136.6" y="83.8">A15/P5.7</text>
<text x="136.6" y="81.9">A14/P5.6</text>
<text x="136.6" y="79.9">A13/P5.5</text>
<text x="255.8" y="79.9">5V</text>
<text x="255.8" y="81.9">GND</text>
<text x="255.8" y="83.8">GND</text>
<text x="80.2" y="89.6">AIN2.7/A15/P1.7</text>
<text x="133.1" y="87.7">A18m/A0P6.0</text>
<text x="134.1" y="89.6">A9m/A1P6.1</text>
<text x="255.8" y="85.7">AD0</text>
<text x="255.8" y="87.7">AD1</text>
<text x="255.8" y="89.6">AD2</text>
<text x="80.2" y="91.5">AIN2.6/A14/P1.6</text>
<text x="80.2" y="93.4">AIN2.5/A13/P1.5</text>
<text x="80.2" y="95.4">AIN2.4/A12/P1.4</text>
<text x="133.1" y="95.4">A12m/A4P6.4</text>
<text x="133.1" y="93.4">A11m/A3P6.3</text>
<text x="133.1" y="91.5">A10m/A2P6.2</text>
<text x="255.8" y="91.5">AD3</text>
<text x="255.8" y="93.4">AD4</text>
<text x="255.8" y="95.4">AD5</text>
<text x="80.2" y="97.3">AIN2.3/A11/P1.3</text>
<text x="80.2" y="99.2">AIN2.2/A10/P1.2</text>
<text x="80.2" y="101.2">AIN2.1/A9/P1.1</text>
<text x="133.1" y="101.2">A15m/A7P6.7</text>
<text x="133.1" y="99.2">A14m/A6P6.6</text>
<text x="133.1" y="97.3">A13m/A5P6.5</text>
<text x="255.8" y="97.3">AD6</text>
<text x="255.8" y="99.2">AD7</text>
<text x="80.2" y="103.1">AIN2.0/A8/P1.0</text>
<text x="133.7" y="107">AD1/D1/P7.1</text>
<text x="133.7" y="105">AD0/D0/P7.0</text>
<text x="255.8" y="103.1">LCD_BACKLIGHT</text>
<text x="255.8" y="105">LCD_RST</text>
<text x="255.8" y="107">LCD_REG</text>
<text x="80.2" y="110.8">MONEN</text>
<text x="133.7" y="112.7">AD4/D4/P7.4</text>
<text x="133.7" y="110.8">AD3/D3/P7.3</text>
<text x="133.7" y="108.9">AD2/D2/P7.2</text>
<text x="255.8" y="108.9">LCD_CS</text>
<text x="255.8" y="110.8">I2C_CLOCK</text>
<text x="255.8" y="112.7">I2C_DATA</text>
<text x="80.2" y="116.6">XTAL1</text>
<text x="80.2" y="114.7">XTAL2</text>
<text x="133.7" y="118.5">AD7/D7/P7.7</text>
<text x="133.7" y="116.6">AD6/D6/P7.6</text>
<text x="133.7" y="114.7">AD5/D5/P7.5</text>
<text x="255.8" y="114.7">KEYPADHIGH</text>
<text x="255.8" y="116.6">/</text>
<text x="89.6" y="128.4" transform="rotate(-90 89.6 128.4)">A15m/A7/P2.7</text>
<text x="91.6" y="128.4" transform="rotate(-90 91.6 128.4)">A14m/A6/P2.6</text>
<text x="93.5" y="128.4" transform="rotate(-90 93.5 128.4)">A13m/A5/P2.5</text>
<text x="95.4" y="128.4" transform="rotate(-90 95.4 128.4)">A12m/A4/P2.4</text>
<text x="97.4" y="128.4" transform="rotate(-90 97.4 128.4)">A11m/A3/P2.3</text>
<text x="99.3" y="128.4" transform="rotate(-90 99.3 128.4)">A10m/A2/P2.2</text>
<text x="101.2" y="128.4" transform="rotate(-90 101.2 128.4)">A9m/A1/P2.1</text>
<text x="103.1" y="128.4" transform="rotate(-90 103.1 128.4)">A8m/A0/P2.0</text>
<text x="108.9" y="128.4" transform="rotate(-90 108.9 128.4)">AD7/D7/P3.7</text>
<text x="110.9" y="128.4" transform="rotate(-90 110.9 128.4)">AD6/D6/P3.6</text>
<text x="112.8" y="128.4" transform="rotate(-90 112.8 128.4)">AD5/D5/P3.5</text>
<text x="114.7" y="128.4" transform="rotate(-90 114.7 128.4)">AD4/D4/P3.4</text>
<text x="116.7" y="128.4" transform="rotate(-90 116.7 128.4)">AD3/D3/P3.3</text>
<text x="118.6" y="128.4" transform="rotate(-90 118.6 128.4)">AD2/D2/P3.2</text>
<text x="120.5" y="128.4" transform="rotate(-90 120.5 128.4)">AD1/D1/P3.1</text>
<text x="122.4" y="128.4" transform="rotate(-90 122.4 128.4)">AD0/D0/P3.0</text>
<text x="128.2" y="128.4" transform="rotate(-90 128.2 128.4)">/WR/P0.7</text>
<text x="130.2" y="128.4" transform="rotate(-90 130.2 128.4)">/RD/P0.6</text>
<text x="132.1" y="128.4" transform="rotate(-90 132.1 128.4)">ALE/P0.5</text>
<text x="134" y="128.4" transform="rotate(-90 134 128.4)">P0.4</text>
<text x="136" y="128.4" transform="rotate(-90 136 128.4)">P0.3</text>
<text x="137.9" y="128.4" transform="rotate(-90 137.9 128.4)">P0.2</text>
<text x="139.8" y="128.4" transform="rotate(-90 139.8 128.4)">P0.1</text>
<text x="141.7" y="128.4" transform="rotate(-90 141.7 128.4)">P0.0</text>
</g>
<g font-size="1.7" fill="#f00">
<text x="46.8" y="15">GND</text>
<text x="46.8" y="17">TCK</text>
<text x="25.1" y="18.9">TMS</text>
<text x="25.5" y="20.8">TDI</text>
<text x="46.8" y="18.9">TDO</text>
<text x="68" y="38.2">TMS</text>
<text x="68" y="40.2">TCK</text>
<text x="60.3" y="42.1">TDI</text>
<text x="60.3" y="44">TDO</text>
<text x="171.4" y="51.7">RELAY2</text>
<text x="171.4" y="53.7">RELAY3</text>
<text x="171.4" y="49.8">RELAY1</text>
<text x="171.4" y="55.6">RELAY4</text>
<text x="171.4" y="59.5">RELAY6</text>
<text x="171.4" y="57.5">RELAY5</text>
<text x="62.2" y="65.3">IN1</text>
<text x="171.4" y="61.4">RELAY7</text>
<text x="171.4" y="63.3">RELAY8</text>
<text x="62.2" y="67.2">IN2</text>
<text x="62.2" y="69.1">IN3</text>
<text x="62.2" y="71">IN4</text>
<text x="152.9" y="71">SWITCH2</text>
<text x="152.9" y="69.1">SWITCH1</text>
<text x="62.2" y="76.8">IN7</text>
<text x="62.2" y="73">IN5</text>
<text x="62.2" y="74.9">IN6</text>
<text x="152.9" y="73">SWITCH3</text>
<text x="152.9" y="76.8">SWITCH5</text>
<text x="152.9" y="74.9">SWITCH4</text>
<text x="62.2" y="78.8">IN8</text>
<text x="152.9" y="78.8">SWITCH6</text>
<text x="152.9" y="80.7">SWITCH7</text>
<text x="152.9" y="82.6">SWITCH8</text>
<text x="66.1" y="88.4">IN10</text>
<text x="152.9" y="88.4">SWITCH10</text>
<text x="152.9" y="86.5">SWITCH9</text>
<text x="12" y="92.3">LOW VOLTAGE DETECT</text>
<text x="66.1" y="90.3">IN9</text>
<text x="152.9" y="90.3">SWITCH11</text>
<text x="152.9" y="92.3">SWITCH12</text>
<text x="235.9" y="127">KEYPADHIGH</text>
<text x="102.7" y="135.5" transform="rotate(90 102.7 135.5)">AD8</text>
<text x="108.5" y="135.5" transform="rotate(90 108.5 135.5)">AD7</text>
<text x="110.4" y="135.5" transform="rotate(90 110.4 135.5)">AD6</text>
<text x="112.4" y="135.5" transform="rotate(90 112.4 135.5)">AD5</text>
<text x="114.3" y="135.5" transform="rotate(90 114.3 135.5)">AD4</text>
<text x="116.2" y="135.5" transform="rotate(90 116.2 135.5)">AD3</text>
<text x="118.2" y="135.5" transform="rotate(90 118.2 135.5)">AD2</text>
<text x="120.1" y="135.5" transform="rotate(90 120.1 135.5)">AD1</text>
<text x="122" y="135.5" transform="rotate(90 122 135.5)">AD0</text>
<text x="88.5" y="146.3" transform="rotate(-90 88.5 146.3)">KEYPADHIGH</text>
<text x="124" y="165.6">LED1</text>
<text x="124" y="167.6">LED2</text>
<text x="120.1" y="169.5">LED3</text>
<text x="174.2" y="175.3">LEDDRIVE2</text>
<text x="174.2" y="179.1">LEDDRIVE3</text>
</g>
<g font-size="1.7" fill="#00f">
<text x="88.8" y="41.9">JATG</text>
<text x="88.8" y="55.4">COMPARE 1</text>
<text x="88.8" y="59.3">COMPARE 2</text>
<text x="87.7" y="65.6" transform="rotate(90 87.7 65.6)">ADC0 12Bit</text>
<text x="94.6" y="96">ADC1 8Bit</text>
</g>
<g font-size="1.4">
<text x="20.1" y="1.5">8</text>
<text x="56.3" y="1.5">7</text>
<text x="92.5" y="1.5">6</text>
<text x="128.6" y="1.5">5</text>
<text x="164.8" y="1.5">4</text>
<text x="201" y="1.5">3</text>
<text x="237.2" y="1.5">2</text>
<text x="273.4" y="1.5">1</text>
<text x=".5" y="26.1">D</text>
<text x="292" y="26.1">D</text>
<text x=".5" y="71.9">C</text>
<text x="292" y="71.9">C</text>
<text x=".5" y="117.8">B</text>
<text x="292" y="117.8">B</text>
<text x=".5" y="163.6">A</text>
<text x="292" y="163.6">A</text>
<text x="20.1" y="186.8">8</text>
<text x="56.3" y="186.8">7</text>
<text x="92.5" y="186.8">6</text>
<text x="128.6" y="186.8">5</text>
<text x="164.8" y="186.8">4</text>
<text x="201" y="186.8">3</text>
<text x="237.2" y="186.8">2</text>
<text x="273.4" y="186.8">1</text>
</g>
</svg>
